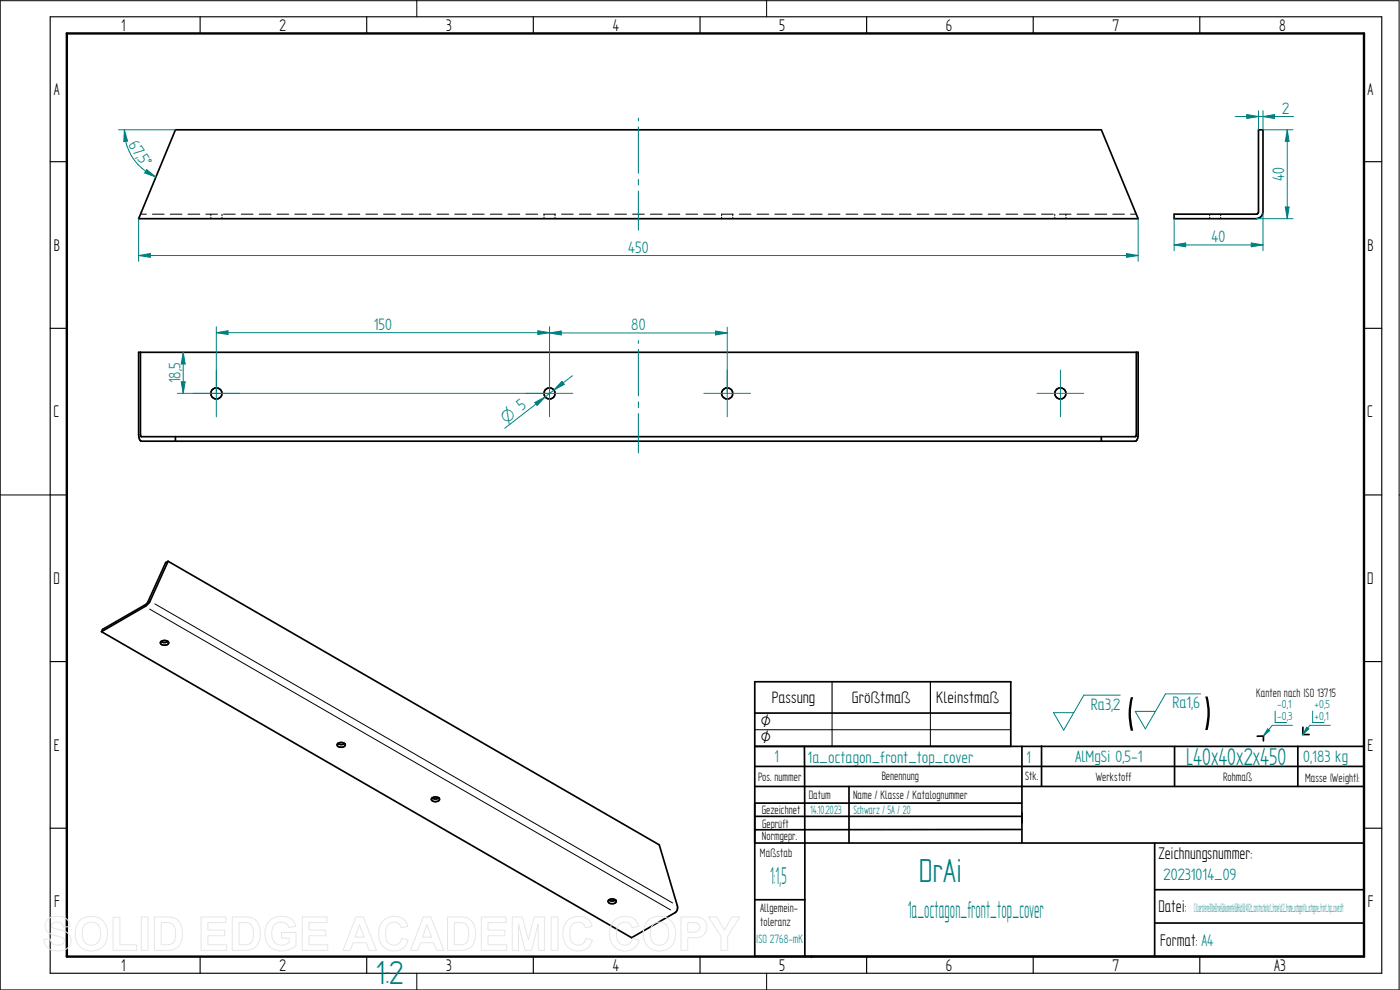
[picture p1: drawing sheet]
<svg xmlns="http://www.w3.org/2000/svg" width="420mm" height="297mm" viewBox="0 0 420 297" stroke-linecap="round" stroke-linejoin="round" font-family="sans-serif">
<g fill="none" stroke="#000" stroke-width=".51">
<path d="M226.5 214h76.8M391 218.2v2.2h1.9M226.5 223.9h182.9v63h-182.9v-82.3h76.8v19.3M226.5 236h182.9M226.5 230h182.9M241.4 223.9l.1 63M254.8 236v16.9M306.7 223.9v29M312.6 223.8v12M352.5 223.9v12.1M379.2 220.9h-1.9M379.2 220.8v1.5"/>
<path d="M389.5 223.9v12.1M226.5 252.9h182.9M226.5 244.9h80M226.5 241h80M306.5 248.9l-80 .1M346.5 252.9v34M226.5 270h15M346.5 276.9h62.9M346.5 267h62.9"/>
</g>
<circle cx="243.5" cy="286.9" r=".25" fill="#000"/>
<path d="M249.7 204.6v9.4M279.2 204.6v9.4" fill="none" stroke="#000" stroke-width=".34"/>
<path d="M226.5 218.9h76.8M249.7 214v9.9M279.2 214v9.9" fill="none" stroke="#000" stroke-width=".3"/>
<path d="M381.8 217.6l-2.6 3.2" fill="none" stroke="#008080" stroke-width=".3"/>
<path d="M380.4 218.7l.7 .5-1.9 1.6z" fill="#008080"/>
<path d="M380.4 218.7l.7 .5-1.9 1.6zM381.8 217.6h6.1M382.7 213.4v3.4h3.5M393.1 217.6l-2.1 2.8" fill="none" stroke="#008080" stroke-width=".3"/>
<path d="M392.1 218.2l.7 .5-1.8 1.7z" fill="#008080"/>
<path d="M379 38.9h9.1M377 65.6h11.1M385.7 62.1h1.2l-.6 3.5zM336.2 208.6h-10.9l-6.1 10.5-3-5.3h6.1M360.3 208.2h-10.5l-6.1 10.5-3-5.3h6M392.1 218.2l.7 .5-1.8 1.7zM393.1 217.6h6.1M393.9 213.4v3.4h3.5" fill="none" stroke="#008080" stroke-width=".3"/>
<g fill="none" stroke="#000" stroke-width=".3">
<path d="M.1 .2h419.8v296.8h-419.8M125.1 0v5M230.1 0v5M42.2 64.3h1.7M45.8 64.3h3.5M51.1 64.3h3.5M56.4 64.3h3.5M61.8 64.3h3.5M63.3 64.3v.4M63.3 65.2v.4M66.6 64.3v.4M66.6 65.2v.4"/>
<path d="M67.1 64.3h3.5M72.4 64.3h3.5M77.8 64.3h3.5M83.1 64.3h3.5M88.5 64.3h3.5M93.8 64.3h3.5M99.1 64.3h3.5M104.5 64.3h3.5M109.8 64.3h3.5M115.1 64.3h3.5M120.5 64.3h3.5M125.8 64.3h3.5"/>
<path d="M131.1 64.3h3.6M136.5 64.3h3.5M141.8 64.3h3.5M147.1 64.3h3.6M152.5 64.3h3.5M157.8 64.3h3.6M163.2 64.3h3.5M163.3 64.3v.4M163.3 65.2v.4M166.6 64.3v.4M166.6 65.2v.4M168.5 64.3h3.5"/>
<path d="M173.9 64.3h3.5M179.2 64.3h3.5M184.5 64.3h3.5M189.9 64.3h3.5M195.2 64.3h3.5M200.5 64.3h3.5M205.9 64.3h3.5M211.2 64.3h3.5M216.6 65.2v.4M219.9 64.3v.4M219.9 65.2v.4M220 64.3h-3.5l.1 .4"/>
<path d="M221.9 64.3h3.5M227.2 64.3h3.5M232.5 64.3h3.5M237.9 64.3h3.5M243.2 64.3h3.5M248.6 64.3h3.5M253.9 64.3h3.5M259.2 64.3h3.6M264.6 64.3h3.5M269.9 64.3h3.5M275.2 64.3h3.6M280.6 64.3h3.5"/>
<path d="M285.9 64.3h3.5M291.2 64.3h3.6M296.6 64.3h3.5M301.9 64.3h3.5M307.2 64.3h3.6M312.6 64.3h3.5M316.6 64.3v.4M316.6 65.2v.4M317.9 64.3h3.5M319.9 64.3v.4M319.9 65.2v.4M323.2 64.3h3.6"/>
<path d="M328.6 64.3h3.5M334 64.3h3.5M339.3 64.3h1.7M363 64.3v.4M363 65.2v.4M366.3 64.3v.4M366.3 65.2v.4M.1 148.5h15M419.9 148.5h.2M44.9 182.8l156.3 90.2M46.5 181.2l155.4 89.7M125.1 292v5"/>
<path d="M230.1 292v5"/>
</g>
<g fill="none" stroke="#000" stroke-width=".34">
<path d="M15.1 5h399.6v287h-399.6zM60.1 5v5M110.1 5v5M160.1 5v5M210.1 5v5M260.1 5v5M310.1 5v5M360.1 5v5M15.1 48.5h5M409.4 48.5h5.3M15.1 98.5h5M409.4 98.5h5.3"/>
<path d="M15.1 148.5h5M409.4 148.5h5.3M15.1 198.5h5M409.4 198.5h5.3M15.1 248.5h5M409.4 248.5h5.3M60.1 287v5M110.1 287v5M160.1 287v5M210.1 287v5M260.1 287v5M310.1 287v5"/>
<path d="M360.1 287v5"/>
</g>
<path d="M20.1 10h389.3v277h-389.3z" fill="none" stroke="#000" stroke-width=".72"/>
<g fill="none" stroke="#000" stroke-width=".51">
<path d="M52.7 38.9h277.8l11.1 26.7h-300zM352.4 64.3l24.9-.1 .4-.6v-24.7h1.3v24.7a2.03 2.03 0 0 1-2 2h-24.6zM41.6 105.7h300l-.1 25.3a1.34 1.34 0 0 1-.8 1.4h-298.3a1.64 1.64 0 0 1-.8-2zM42.2 105.7v24.7l.2 .6h298.3l.3-.6v-24.7M52.7 131v1.4M330.5 131v1.4M50.5 168.4l147.4 85.1 5.5 18.7a1.71 1.71 0 0 1-.8 1.6l-13 7.5-159.1-91.8M50.5 168.4l-5.9 12.7-1.1 .8-13 7.6M50.5 168.4l-.8 .4-5.5 12.2-13.4 7.8-.3 .7M48.2 192.6a1.45 1.45 0 0 1 2.4 .4 1.51 1.51 0 0 1-2.5-.1zM48.3 192.4a1.69 1.69 0 0 0 2.1 0M101.3 223.2a1.41 1.41 0 0 1 2.3 .4 1.47 1.47 0 0 1-2.4-.1z"/>
<path d="M101.4 223.1l1.2 .3 .9-.3M129.5 239.6a1.41 1.41 0 0 1 2.4 .3 1.47 1.47 0 0 1-2.5-.1zM129.7 239.4a1.69 1.69 0 0 0 2 0M182.6 270.2a1.41 1.41 0 0 1 2.3 .4 1.47 1.47 0 0 1-2.4-.2zM182.7 270l1.3 .3 .7-.3"/>
<circle cx="65" cy="118.1" r="1.67"/>
<circle cx="164.9" cy="118.1" r="1.66"/>
<circle cx="218.3" cy="118.1" r="1.66"/>
<circle cx="318.2" cy="118.1" r="1.67"/>
</g>
<path d="M385.7 62.1h1.2l-.6 3.5z" fill="#008080"/>
<path d="M386.3 38.9l.6 3.5h-1.2z" fill="none" stroke="#008080" stroke-width=".3"/>
<path d="M386.3 38.9l.6 3.5h-1.2z" fill="#008080"/>
<path d="M386.3 38.9v26.7M352.4 65.6v9.6M375.5 72.9l3.5 .6-3.5 .5zM379 63.6v11.6" fill="none" stroke="#008080" stroke-width=".3"/>
<path d="M375.5 72.9l3.5 .6-3.5 .5z" fill="#008080"/>
<path d="M352.4 73.5l3.4-.6v1.1z" fill="none" stroke="#008080" stroke-width=".3"/>
<path d="M352.4 73.5l3.4-.6v1.1z" fill="#008080"/>
<path d="M374.2 34.4l3.5 .6-3.5 .6zM377.7 33.2v5.7M379 33.2v5.7M352.4 73.5h26.6" fill="none" stroke="#008080" stroke-width=".3"/>
<path d="M374.2 34.4l3.5 .6-3.5 .6z" fill="#008080"/>
<path d="M379 35l3.5-.6v1.2z" fill="none" stroke="#008080" stroke-width=".3"/>
<path d="M379 35l3.5-.6v1.2z" fill="#008080"/>
<path d="M35.5 38.9h17.2M37.3 38.9l1 3.4-1.1 .2zM370.7 35h17.5" fill="none" stroke="#008080" stroke-width=".3"/>
<path d="M37.3 38.9l1 3.4-1.1 .2z" fill="#008080"/>
<path d="M44 50.9l2.8 2.2-3.4-1.2z" fill="none" stroke="#008080" stroke-width=".3"/>
<path d="M44 50.9l2.8 2.2-3.4-1.2z" fill="#008080"/>
<path d="M37.3 38.9a15.1 15.1 0 0 0 9.5 14.2M41.6 65.6v12.8M338.1 76.1l3.5 .6-3.5 .5zM341.6 65.6v12.8" fill="none" stroke="#008080" stroke-width=".3"/>
<path d="M338.1 76.1l3.5 .6-3.5 .5z" fill="#008080"/>
<path d="M41.6 76.7l3.5-.6v1.1z" fill="none" stroke="#008080" stroke-width=".3"/>
<path d="M41.6 76.7l3.5-.6v1.1z" fill="#008080"/>
<path d="M41.6 76.7h300M164.9 98.2v19.8M164.9 99.9l3.5-.6v1.2zM218.3 98.2v19.8" fill="none" stroke="#008080" stroke-width=".3"/>
<path d="M164.9 99.9l3.5-.6v1.2z" fill="#008080"/>
<path d="M214.7 99.3l3.6 .6-3.6 .6z" fill="none" stroke="#008080" stroke-width=".3"/>
<path d="M214.7 99.3l3.6 .6-3.6 .6z" fill="#008080"/>
<path d="M64.9 98v20M161.4 99.2l3.5 .6-3.5 .6zM164.9 99.9h53.4M164.9 98v20" fill="none" stroke="#008080" stroke-width=".3"/>
<path d="M161.4 99.2l3.5 .6-3.5 .6z" fill="#008080"/>
<path d="M64.9 99.8l3.5-.6v1.2z" fill="none" stroke="#008080" stroke-width=".3"/>
<path d="M64.9 99.8l3.5-.6v1.2z" fill="#008080"/>
<path d="M64.9 99.8h100M168.6 114.4l.8 .9-3.2 1.7zM171.8 112.7l-20.3 15.8" fill="none" stroke="#008080" stroke-width=".3"/>
<path d="M168.6 114.4l.8 .9-3.2 1.7z" fill="#008080"/>
<path d="M160.5 120.8l3.1-1.7-2.4 2.6z" fill="none" stroke="#008080" stroke-width=".3"/>
<path d="M160.5 120.8l3.1-1.7-2.4 2.6z" fill="#008080"/>
<g fill="none" stroke="#008080" stroke-width=".3">
<path d="M191.6 35.4v.9M191.6 38.1v13.9M191.6 53.8v1.7M191.6 57.3v11.8M53.2 118h118.7M54.4 114.6h1.2l-.6 3.4zM64.9 111v14.1M164.9 111v14.1M191.6 102.2v.8M191.6 104.8v14M211.2 118h14M218.3 111v14.1"/>
<path d="M311.2 118h14M318.3 111v14.1M191.6 120.6v1.7M191.6 124.1v11.8"/>
</g>
<path d="M54.4 114.6h1.2l-.6 3.4z" fill="#008080"/>
<path d="M55 105.7l.6 3.5h-1.2z" fill="none" stroke="#008080" stroke-width=".3"/>
<path d="M55 105.7l.6 3.5h-1.2z" fill="#008080"/>
<path d="M55 105.7v12.3" fill="none" stroke="#008080" stroke-width=".3"/>
<g fill="none" stroke="#e6e6e6" stroke-width=".3">
<path d="M14.2 276a4.8 4.8 0 0 1 6.2 .1l.4 .9 .2 1-2 .1a1.98 1.98 0 0 0-1.5-1.4 1.98 1.98 0 0 0-2 .7 1.32 1.32 0 0 0 1.6 1.4l.5 .1a4 4 0 0 1 3.6 2.5 3.3 3.3 0 0 1-3.9 3.9 3.6 3.6 0 0 1-4.1-3.4l1.9-.2a2.26 2.26 0 0 0 1.8 1.9 2.26 2.26 0 0 0 2.4-1.1 1.29 1.29 0 0 0-1.5-1.5 4.7 4.7 0 0 1-4.1-2.3l-.1-1.3zM23.9 276.2a5 5 0 0 1 6.2-.5 5 5 0 0 1 2.1 5.7 4.9 4.9 0 0 1-6 3.8 4.9 4.9 0 0 1-3.5-6.2l.3-1.4zM25.4 277.5a2.82 2.82 0 0 1 3.4-.5 2.82 2.82 0 0 1 1.4 3.1 2.81 2.81 0 0 1-1.5 3.2 2.81 2.81 0 0 1-3.5-.9 4.9 4.9 0 0 1 .2-4.9zM33.9 275.2h2.1v8.3h5v1.7h-7.1zM42.4 275.1h2v10.1h-2zM46.3 275.1h3.7a4.3 4.3 0 0 1 4.8 5.1 4.3 4.3 0 0 1-4.6 5h-3.9zM48.4 276.8a4.7 4.7 0 0 1 3.5 .6 5 5 0 0 1-.2 5.7l-1.1 .3-2.2 .1zM60.4 275.1h7.4v1.7h-5.4v2.3h5v1.7h-5v2.7h5.6v1.7h-7.6zM69.7 275.1h3.7a4.3 4.3 0 0 1 4.7 5.1 4.3 4.3 0 0 1-4.6 5h-3.8zM71.7 276.8a4.7 4.7 0 0 1 3.6 .6 5 5 0 0 1-.2 5.7l-1.1 .3-2.3 .1zM80.9 276.2a5.3 5.3 0 0 1 7.2 .3l.7 1.4-2.1 .4a2.73 2.73 0 0 0-3.3-1.5 2.73 2.73 0 0 0-1.8 3.2 3.1 3.1 0 0 0 1.6 3.3 3.1 3.1 0 0 0 3.6-.6v-1.2h-2.3v-1.7h4.3v4a5.9 5.9 0 0 1-8.5-.6 6 6 0 0 1 .6-7zM90.7 275.1h7.5v1.7h-5.5v2.3h5.1v1.7h-5.1v2.7h5.7v1.7h-7.7z"/>
<path d="M106.8 275.1h2.2l4 10.1h-2.2l-.9-2.3h-4l-.8 2.3h-2.2zM107.9 277.5l1.4 3.7h-2.8zM114.9 276.3a4.4 4.4 0 0 1 7.5 1.6l-2 .5a2.41 2.41 0 0 0-2.8-1.6 2.41 2.41 0 0 0-1.9 2.7 3.3 3.3 0 0 0 1.7 4 2.35 2.35 0 0 0 3.2-2l1.9 .6a4.5 4.5 0 0 1-5.3 3.1 4.5 4.5 0 0 1-3.5-5l.4-2.5zM127 275.1h2.3l3.9 10.1h-2.2l-.8-2.3h-4l-.9 2.3h-2.1zM128.1 277.5l1.4 3.7h-2.7zM134.3 275.1h3.7a4.3 4.3 0 0 1 4.7 5.1 4.3 4.3 0 0 1-4.6 5h-3.8zM136.3 276.8a4.7 4.7 0 0 1 3.6 .6 5 5 0 0 1-.2 5.7l-1.1 .3-2.3 .1zM144.4 275.1h7.5v1.7h-5.4v2.3h5v1.7h-5v2.7h5.6v1.7h-7.7zM153.7 275.1h3l1.9 6.8 1.7-6.8h3.1v10.1h-1.9v-8l-2 8h-1.9l-2-8v8h-1.9zM165.4 275.1h2.1v10.1h-2.1zM170.2 276.3a4.4 4.4 0 0 1 7.5 1.6l-2 .5a2.41 2.41 0 0 0-2.8-1.6 2.41 2.41 0 0 0-1.9 2.7 3.3 3.3 0 0 0 1.7 4 2.35 2.35 0 0 0 3.2-2l1.9 .6a4.5 4.5 0 0 1-5.3 3.1 4.5 4.5 0 0 1-3.6-5l.5-2.5zM184.2 276.3a4.4 4.4 0 0 1 7.5 1.6l-2 .5a2.41 2.41 0 0 0-2.8-1.6 2.41 2.41 0 0 0-1.9 2.7 3.3 3.3 0 0 0 1.7 4 2.35 2.35 0 0 0 3.2-2l1.9 .6a4.5 4.5 0 0 1-5.3 3.1 4.5 4.5 0 0 1-3.5-5l.4-2.5z"/>
<path d="M194.4 276.2a5 5 0 0 1 6.2-.5 5 5 0 0 1 2.1 5.7 4.9 4.9 0 0 1-6.1 3.8 4.9 4.9 0 0 1-3.5-6.2l.4-1.4zM195.9 277.5a2.82 2.82 0 0 1 3.4-.5 2.82 2.82 0 0 1 1.4 3.1 2.81 2.81 0 0 1-1.6 3.2 2.81 2.81 0 0 1-3.4-.9 4.9 4.9 0 0 1 .2-4.9zM204.4 275.1h3.2a3.8 3.8 0 0 1 4.1 1.4 3.3 3.3 0 0 1-.2 3.6 3.3 3.3 0 0 1-3.2 1.3h-1.9v3.8h-2zM206.4 276.8a4.8 4.8 0 0 1 3.1 .4 1.49 1.49 0 0 1 .3 1.8 1.49 1.49 0 0 1-1.7 .7h-1.7zM212.7 275.1h2.4l2.3 4 2.3-4h2.3l-3.6 5.8v4.3h-2v-4.3z"/>
</g>
<g font-size="16.1">
<text x="338" y="219.2">(</text>
<text x="361.1" y="218.9">)</text>
</g>
<g font-size="11.3" fill="#008080">
<text x="275.7" y="264.6">DrAi</text>
<text x="112.8" y="295.4">1:2</text>
</g>
<g font-size="8.2" fill="#008080">
<text x="356" y="229.4">L40x40x2x450</text>
<text x="231.1" y="265.3">1:1,5</text>
<text x="272.4" y="275.5">1a_octagon_front_top_cover</text>
</g>
<g font-size="5.7">
<text x="36.4" y="9.2">1</text>
<text x="83.9" y="9.2">2</text>
<text x="133.9" y="9.2">3</text>
<text x="183.9" y="9.2">4</text>
<text x="233.9" y="9.2">5</text>
<text x="283.9" y="9.2">6</text>
<text x="333.9" y="9.2">7</text>
<text x="383.9" y="9.2">8</text>
<text x="16.1" y="28.5">A</text>
<text x="410.4" y="28.5">A</text>
<text x="16.1" y="75.2">B</text>
<text x="410.4" y="75.2">B</text>
<text x="16" y="125.2">C</text>
<text x="410.3" y="125.2">C</text>
<text x="16" y="175.2">D</text>
<text x="410.3" y="175.2">D</text>
<text x="16.1" y="225.2">E</text>
<text x="410.4" y="225.2">E</text>
<text x="347.7" y="257.6">Zeichnungsnummer:</text>
<text x="16.3" y="272">F</text>
<text x="347.7" y="273.6">Datei:</text>
<text x="410.5" y="272">F</text>
<text x="348.2" y="283.9">Format: A4</text>
<text x="36.4" y="291.2">1</text>
<text x="83.9" y="291.2">2</text>
<text x="133.9" y="291.2">3</text>
<text x="183.9" y="291.2">4</text>
<text x="233.9" y="291.2">5</text>
<text x="283.9" y="291.2">6</text>
<text x="333.9" y="291.2">7</text>
<text x="382.4" y="291.2">A3</text>
</g>
<g font-size="5.7" fill="#008080">
<text x="232.5" y="228.7">1</text>
<text x="308.1" y="228.9">1</text>
</g>
<g font-size="5.6" fill="#008080">
<text x="384.8" y="34.1">2</text>
<text x="38.4" y="43.4" transform="rotate(56 38.4 43.4)">67,</text>
<text x="41.2" y="47.6" transform="rotate(56 41.2 47.6)">5°</text>
<text x="385.4" y="54.4" transform="rotate(-90 385.4 54.4)">40</text>
<text x="188.5" y="75.8">450</text>
<text x="363.6" y="72.6">40</text>
<text x="112.2" y="98.9">150</text>
<text x="189.4" y="99">80</text>
<text x="54.1" y="115" transform="rotate(-90 54.1 115)">18,5</text>
<text x="327.4" y="212.9">Ra3,2</text>
<text x="351.9" y="212.6">Ra1,6</text>
<text x="242.4" y="228.9">1a_octagon_front_top_cover</text>
<text x="322.7" y="228.7">AlMgSi 0,5-1</text>
<text x="391.1" y="228.8">0,183 kg</text>
<text x="349.2" y="263.9">20231014_09</text>
</g>
<g font-size="5.6">
<text x="231.6" y="210.9">Passung</text>
<text x="255.6" y="210.9">Größtmaß</text>
<text x="281" y="210.9">Kleinstmaß</text>
<text x="228.4" y="218.2">Ø</text>
<text x="228.4" y="223.1">Ø</text>
</g>
<text font-size="5.4" fill="#008080" x="151.9" y="127.1" transform="rotate(-38 151.9 127.1)">O 5</text>
<g font-size="4.1">
<text x="377" y="209">Kanten nach ISO 13715</text>
<text x="307.7" y="234">Stk.</text>
<text x="227.5" y="234.3">Pos. nummer</text>
<text x="242.7" y="239.7">Datum</text>
<text x="256" y="239.6">Name / Klasse / Katalognummer</text>
<text x="264.6" y="234.1">Benennung</text>
<text x="328.8" y="234.4">Werkstoff</text>
<text x="367.1" y="234.2">Rohmaß</text>
<text x="391.7" y="234.6">Masse (Weight):</text>
<text x="228.6" y="244.1">Gezeichnet</text>
<text x="228.7" y="248.3">Geprüft</text>
<text x="228.1" y="257.1">Maßstab</text>
<text x="228.7" y="252.2">Normgepr.</text>
<text x="228.1" y="273.5">Allgemein-</text>
<text x="228.1" y="277.7">toleranz</text>
</g>
<g font-size="4.1" fill="#008080">
<text x="243.1" y="244.3">14.10.2023</text>
<text x="256.1" y="244.3">Schwarz / 5A / 20</text>
<text x="358.4" y="273.6">C:\Users\rene3\OneDrive\Dokumente\GitHub\DrAI\2d_construction\a1_frame\a1.2_frame_octagon\1a_octagone_front_top_cover.dft</text>
<text x="227" y="283">ISO 2768-mK</text>
</g>
<g font-size="3.9" fill="#008080">
<text x="383.3" y="212.5">-0,1</text>
<text x="394.5" y="212.5">+0,5</text>
<text x="383.3" y="216.2">-0,3</text>
<text x="394.5" y="216.2">+0,1</text>
</g>
</svg>
